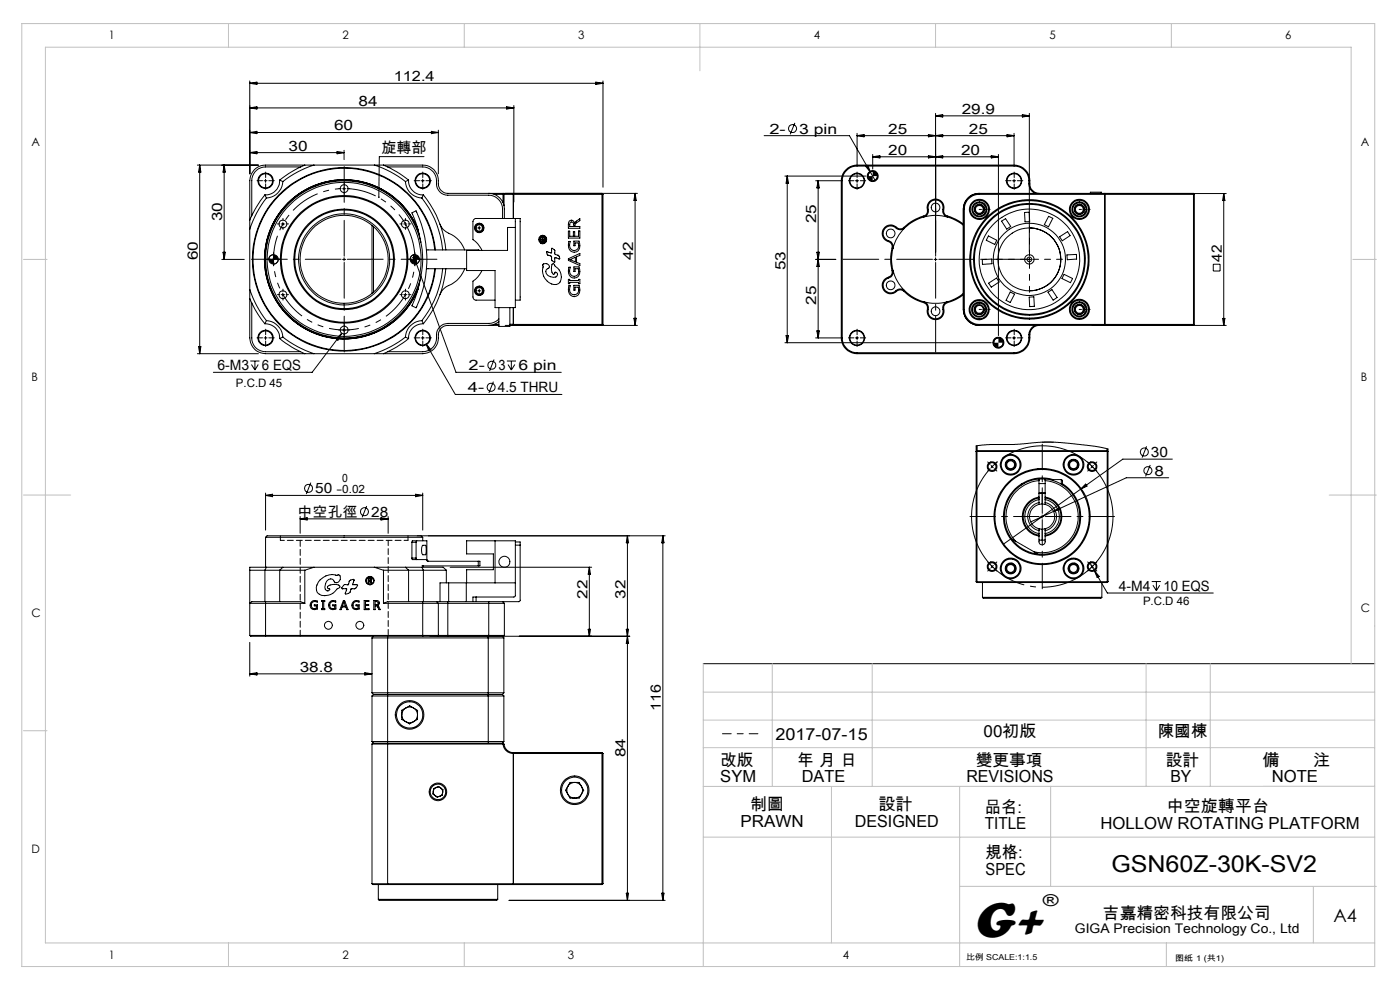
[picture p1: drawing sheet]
<svg xmlns="http://www.w3.org/2000/svg" width="297mm" height="210mm" viewBox="0 0 297 210" stroke-linecap="round" stroke-linejoin="round" font-family="sans-serif">
<g fill="none" stroke="#000" stroke-width=".21">
<path d="M53 17.2v19.7M53 17.7l1.5-.3v.5zM53 17.7h74.9M126.4 17.4l1.5 .3-1.5 .2zM127.9 17.2v22.5M41.9 35h12.9M42.4 35l.2 1.5h-.5zM42.4 35v40M47.6 35v20M47.6 35l.2 1.5h-.5zM53 22.9l1.5-.3v.5zM53 28.1l1.5-.2v.5z"/>
<path d="M53 28.1h40M53 22.9h56M53 32.4h20M53 32.4l1.5-.3v.5zM56 38.3h.7M56.3 38v.7M59.3 38.2a3 3 0 0 1-3.1 3.1M59.3 38.2l.7 .3M60 38.5a3.7 3.7 0 0 1-3.5 3.5M63.8 35.4h-7.5a2.93 2.93 0 0 0-2.9 2.9v7.5M64.7 35a22.5 22.5 0 0 0-5.4 3.2M66.6 35a20.7 20.7 0 0 0-6.6 3.5"/>
<path d="M71.5 32.1l1.5 .3-1.5 .2zM73 39.7v.6M73 31.9v2M79.4 35a20.7 20.7 0 0 1 6.6 3.5M81.4 35a22.5 22.5 0 0 1 5.3 3.2M82.2 35.4h7.5a3 3 0 0 1 2.9 3.6 2.41 2.41 0 0 0 2.4 2.4h8.7a2.99 2.99 0 0 1 2.9 2.9v2M86 38.5a3.6 3.6 0 0 0 3.5 3.5M86.7 38.2a3 3 0 0 0 3.1 3.1M86.7 38.2l-.7 .3M89.3 38.3h.7M89.7 38v.7M90 33.2h-9.5l-.1 8.6"/>
<path d="M91.5 27.9l1.5 .2-1.5 .3zM93 27.6v9.3M107.5 22.6l1.5 .3-1.5 .2zM109 22.4v20.5M162.1 28.8h18.1l4.4 7.7M166.5 37.4h17.2M167 37.4v35.3M167 37.4l.3 1.5h-.5zM168.6 26.1l-1 2.4M173 38.3h5.5M173.6 38.3v33.4M173.6 38.3l.2 1.6h-.5z"/>
<path d="M178.5 38.3v33.4M181.5 38.3h.6M181.8 38v.7M181.8 35a3.4 3.4 0 0 0-3.3 3.3M181.8 35h33.3M181.8 28.3v6.7M181.8 28.8h33.3M181.8 28.8l1.5-.3v.5zM183.7 35.3l.4-.2 .5 1.4zM184.6 36.5l1 1.7M185.1 32.8v3.1M185.1 33.3h26.7"/>
<path d="M185.1 33.3l1.6-.3v.5zM185.1 36.4h-.1a1.05 1.05 0 0 0-.8 1M186.1 37.4v.1a.97 .97 0 0 1-1 .8M197 28.5l3 .5v-.5l-3 .5zM197 33v.5l3-.5v.5zM198.5 24.1v29.4M198.5 24.6l1.5-.3v.5zM198.5 24.6h19.9M210.3 33l1.5 .3-1.5 .2zM211.8 32.8v38.4M213.6 28.5l1.5 .3-1.5 .2zM214.8 38.3h.7"/>
<path d="M215.1 38v.7M215.1 35a3.4 3.4 0 0 1 3.4 4 2.05 2.05 0 0 0 2 2M215.1 28.3v6.7M216.9 24.3l1.5 .3-1.5 .2zM218.4 24.1v29.4M47.1 55h4.7M47.3 53.5h.5l-.2 1.5zM56.2 41.3a22.9 22.9 0 0 0-3.2 5.4M56.2 41.3l.3 .7M56.5 42a21.8 21.8 0 0 0-3.5 6.6M57.7 55h.6M58 54.7v.6"/>
<path d="M58 54h-.1a.91 .91 0 0 0-.9 1M59 55a1.02 1.02 0 0 1-1 1M59.7 47.5h.7M60 47.2v.7M72.7 55h.6M72.7 40h.6M73 54.7v.6M78.9 47.8v14.5M79.2 48.1v13.9M85.7 47.5h.6M86 47.2v.7M87.6 54.6l.5-.1 .2 1.4z"/>
<path d="M87.7 55h.6M87.7 54.1l.6 1.8M87.7 54.1l.7 1.3-.5 .2zM88 54.7v.6M88 54a1.02 1.02 0 0 0-1 1M88.3 55.9l8.4 23.1h22.4M88.7 48.7a16.9 16.9 0 0 0-24-8.4 16.9 16.9 0 0 0-5.2 24.9 16.9 16.9 0 0 0 25.4 1.7M88.7 48.9a16.9 16.9 0 0 0-23.9-8.6 16.9 16.9 0 0 0-5.2 24.9 16.9 16.9 0 0 0 25.3 1.7M89 49.8a16.8 16.8 0 0 0-25.8-8.4 16.8 16.8 0 0 0 0 27.2 16.8 16.8 0 0 0 25.8-8.4M89 55l-.1 .4a.88 .88 0 0 1-.9 .6M89.3 51.4a25.1 25.1 0 0 0-1.9-6.3l.9-.4a24.1 24.1 0 0 1 0 20.6l-.9-.4a18.6 18.6 0 0 0 1.9-6.3M89.5 42a20.9 20.9 0 0 1 4.4 11"/>
<path d="M89.8 41.3a22.2 22.2 0 0 1 4.8 11.7M89.8 41.3l-.3 .7M90.5 57h8.5M90.5 53l11.2 .1M92.3 53a19.3 19.3 0 0 0-29-14.7 19.3 19.3 0 0 0-1.5 32.4 19.3 19.3 0 0 0 30.2-12.1l.3-1.6M92.4 53a19.5 19.5 0 0 0-29.7-14.5 19.5 19.5 0 0 0 0 33 19.5 19.5 0 0 0 29.7-14.5M93.3 47.5a3.6 3.6 0 0 0 2.5 2.3l1.6 1.2 .7 1.1 .5 .9M93.9 57a20.6 20.6 0 0 1-4.4 11M94.6 57a21.9 21.9 0 0 1-4.8 11.7M98.6 57a6.4 6.4 0 0 1-4 3.9l-.8 .7-.5 .9M101.4 48.4h.6M101.7 48v.7"/>
<path d="M102.2 57.4l-.1 .3a5.2 5.2 0 0 1-1.8 1.9v3.4a.66 .66 0 0 0 .7 .7h4M103.7 41a3.3 3.3 0 0 1 3.3 3.3v2M104.8 41.2h2.1M106.7 41h2.2v5.3M106.7 41h-11.7a2.16 2.16 0 0 1-2-2.7 3.3 3.3 0 0 0-3.3-3.3h-33.4a3.3 3.3 0 0 0-3.3 3.3v33.4a3.4 3.4 0 0 0 3.3 3.3h33.4a3.4 3.4 0 0 0 3.3-4 1.99 1.99 0 0 1 2-2h10.8M106.7 41v2M106.7 41l.2 .2M106.9 41.2h21M106.9 41.2v2.4M107.2 41h28M109.3 46.3h1v17.4h-1M109.3 46.3v19h-4.3v-7.9h-6v-4.3h8.7v-4.8h1.6"/>
<path d="M109.3 46.3h-8.3a.73 .73 0 0 0-.7 .7v3.8a5.1 5.1 0 0 1 1.9 2.3M114.7 51h.1M114.8 50.4l.3 .1 .4-.2 .1 .3-.4 .2h.3v.5h-.8zM114.8 50.8l.3 .1zM115 50.9h.1M115.1 56.1a.75 .75 0 0 1 1-.1 .75 .75 0 0 1 .3 .9 .86 .86 0 0 0-.7 .8 .86 .86 0 0 0 .8 .9 1.28 1.28 0 0 0 1.7-.1l.1-.5-.4-.3-.2 .1-.1 .4h-.2a1.89 1.89 0 0 1-.2-2.3l.3 .1 .2 .3a3.2 3.2 0 0 1 1.3 3.1 1.46 1.46 0 0 1-2.5 .6 3.3 3.3 0 0 1-1.3-3.6zM116 53.4l1 .3 .1-1a.82 .82 0 0 1 .6 1.2l.2 .1a.71 .71 0 0 1 .8 1l-1-.4-.1 1a1.04 1.04 0 0 1-.6-1.2l-.3-.2a.64 .64 0 0 1-.7-.8zM117.8 54h.1M120.6 49h.3v1.1h.7v-1h.3v1h.8v-1.1h.3v1.5h-2.4zM120.6 59.3h.3v.2h1.8v-.2h.3v.9h-.3v-.3h-1.8v.3h-.3zM120.6 54.9l2.4-1.1v.4l-.7 .3v1.2l.7 .2v.4l-2.4-1.1zM120.7 51.2h.3a1.16 1.16 0 0 0 0 1.4 1.16 1.16 0 0 0 1.2 .4 1.14 1.14 0 0 0 .5-1.5h-.7v.6h-.3v-1h1.1a1.45 1.45 0 0 1 .1 1.7 1.45 1.45 0 0 1-1.5 .6 1.7 1.7 0 0 1-.7-2.2z"/>
<path d="M120.7 56.7h.3a1.16 1.16 0 0 0 0 1.3 1.16 1.16 0 0 0 1.2 .5 1.14 1.14 0 0 0 .5-1.5h-.7v.6h-.3v-1h1.1a1.48 1.48 0 0 1 .1 1.6 1.48 1.48 0 0 1-1.5 .7 1.76 1.76 0 0 1-.7-2.2zM120.8 46.9a.61 .61 0 0 1 .9 0l.2 .4 1.1-.9v.4l-.8 .6-.2 .4v.2h1v.4h-2.4zM120.9 55.1h.1M120.9 55.1l1.2-.5v1zM121 47.2l.4-.1a.78 .78 0 0 1 .3 .9h-.8zM121.9 47.3h.1M127.9 41.2v27.6M127.9 41.2l-.2-.2v28l.2-.2M134.7 41v28M134.7 41l.3 1.5h-.5zM173 55h4.3M173.3 53.5h.5l-.2 1.5z"/>
<path d="M173.6 55l.2 1.5h-.5zM189.4 57.4a1.44 1.44 0 0 1-1.2 1.7 1.62 1.62 0 0 0-.4 2.5 1.62 1.62 0 0 0 2.5-.1l.9-.2 .7 .4M189.4 52.7a8.8 8.8 0 0 0 0 4.7M189.4 57.4a9.4 9.4 0 0 0 2.5 4.3M191.9 48.4a1.44 1.44 0 0 1-2.1-.3 1.61 1.61 0 0 0-2.4 .9 1.61 1.61 0 0 0 1.3 2.1l.6 .6 .1 1M191.9 48.4a9.9 9.9 0 0 0-2.5 4.3M196 46a10.1 10.1 0 0 0-4.1 2.4M196 46a1.48 1.48 0 0 0 .9-1.9 1.61 1.61 0 0 1 1.9-1.6 1.61 1.61 0 0 1 1.2 2.2l.3 .9 .7 .4M196 46a9.1 9.1 0 0 1 5 0M198.2 55h.6M198.5 54.7v.6M201 46l1.6 .7 1.8 1.1"/>
<path d="M204.4 47.5a11.6 11.6 0 0 0-3.8-1.9l-.4-.5a2.74 2.74 0 0 0-.8-2.6 1.85 1.85 0 0 0-2.1 .2 1.85 1.85 0 0 0-.6 2 1.25 1.25 0 0 1-1.3 1.3 11.8 11.8 0 0 0-4 2.5h-.8a1.88 1.88 0 0 0-2.5-.6 1.88 1.88 0 0 0-.8 2.4 2.69 2.69 0 0 0 1.5 1.2l.4 .5 .1 .4a11.8 11.8 0 0 0 0 5.4l-.3 .6a2.76 2.76 0 0 0-1.9 2.1 1.8 1.8 0 0 0 1.2 1.7 1.8 1.8 0 0 0 2.1-.5 1.4 1.4 0 0 1 1.8 .5 11.6 11.6 0 0 0 4.1 2.2l.4 .5a2.74 2.74 0 0 0 .9 2.7 1.85 1.85 0 0 0 2-.2 1.85 1.85 0 0 0 .6-2 1.29 1.29 0 0 1 1.4-1.4l1.6-.7 1.2-.8M208.4 55.1l2-.1v.9l-2 .2zM208.5 44.4h.7M208.9 44.1v.7M209.7 50.1l1.8 .9-.5 .8-1.8-.8zM212.5 46.9l.8-.5 1.1 1.6-.8 .6zM217.3 45.1l1-.1 .1 2-.9 .1zM218.1 55h.6M218.4 54.7v.6M218.4 48.4a6.7 6.7 0 0 1 6.6 6.6 6.7 6.7 0 0 1-6.6 6.7M219.6 41l-.3-.2a2.49 2.49 0 0 1-1-2.5 3.1 3.1 0 0 0-3.2-3.1h-33.3a3.1 3.1 0 0 0-3.1 3.1v33.4a3.1 3.1 0 0 0 3.1 3.1h33.3a3.2 3.2 0 0 0 3.2-3.8 2.24 2.24 0 0 1 1.3-2M222.5 45.9l.8 .4-.9 1.8-.9-.4z"/>
<path d="M224.8 50.2l1.7-1.1 .5 .9-1.6 1.1zM225.7 58.2l1.8 .9-.4 .9-1.8-.9zM226.3 54.1l2.1-.1v1l-2 .1zM229.8 44.4h.6M230.1 44.1v.7M231.3 41v-.2h2.3v.2M231.6 41.1h28.5M234.4 41v28M253.2 41h-45.5a3.4 3.4 0 0 0-3.3 3.3v21.4a3.4 3.4 0 0 0 3.3 3.3h52.4M253.2 41v28l.2-.2M253.2 41l.2 .2M253.4 41.2h-45.7a3.1 3.1 0 0 0-3.1 3.1v21.4a3.1 3.1 0 0 0 3.1 3.1h45.7"/>
<path d="M253.4 41.2v27.6M257.4 56h1.4v1.5h-1.4zM259.6 41.1v27.9M259.6 41.1l.3 1.4h-.5zM41.9 75h12.9M42.1 73.5h.5l-.2 1.5zM53 61.4a21.8 21.8 0 0 0 3.5 6.6M53 63.4a21.1 21.1 0 0 0 3.2 5.3M53.1 76.6h1.9M53.3 77.3l.8 1.2M53.4 64.2v7.5a2.87 2.87 0 0 0 2.9 2.9h7.5M54.1 76.6v1.9"/>
<path d="M54.8 77.3l-.7 1.2M56 71.7h.7M56.2 68.7a3 3 0 0 1 3.1 3.1M56.3 71.4v.6M56.5 68a3.8 3.8 0 0 1 3.5 3.5M56.5 68l-.3 .7M59.3 71.8a21.1 21.1 0 0 0 5.4 3.2M59.7 62.5h.7M60 62.2v.7M60 71.5a21.8 21.8 0 0 0 6.6 3.5M60 71.5l-.7 .3M71.3 71.9l1.1-1.1-.7 1.4z"/>
<path d="M72.4 70.8l-6.2 8.2h-20.9M72.7 70h.6M73 69.7v.6M85.7 62.5h.6M86 62.2v.7M86 71.5a21.8 21.8 0 0 1-6.6 3.5M86 71.5l.7 .3M86.7 71.8a21.1 21.1 0 0 1-5.3 3.2M88.7 61.3a16.8 16.8 0 0 1-3.8 5.6M88.7 61.1l-.5 1.3a15.4 15.4 0 0 1-3.3 4.5M89.3 71.7h.7M89.5 68a3.7 3.7 0 0 0-3.5 3.5"/>
<path d="M89.5 68l.3 .7M89.7 71.4v.6M89.8 68.7a3 3 0 0 0-3.1 3.1M90.4 73l6.2 10.7h22.6M90.4 73l1 1.1-.5 .3zM101.4 61.7h.6M101.7 61.3v.7M104.8 68.8h1M104.8 76.3l-.9 2.4M105.8 65.3v3.9h2.4v-3.9M105.8 67.7l-.2 .2a3 3 0 0 1-1.9 .7h-8.7a2.51 2.51 0 0 0-2.4 3.1 2.87 2.87 0 0 1-2.9 2.9h-7.5M105.8 68.2l-1.1 .7-1 .1"/>
<path d="M107.2 69h28M107.5 76.6h2M107.8 77.3l.7 1.2M108.2 68.8h.7M108.5 76.6v1.9M108.9 65.3v3.7h-.7M108.9 68.8h19M109.2 77.3l-.7 1.2M120.7 60.6h.3a1.16 1.16 0 0 0-.1 1.4 1.16 1.16 0 0 0 1.3 .4 1.14 1.14 0 0 0 .5-1.5h-.7v.7h-.3v-1.1h1.1a1.48 1.48 0 0 1 .1 1.7 1.48 1.48 0 0 1-1.5 .7 1.76 1.76 0 0 1-.7-2.3zM134.5 67.5h.5l-.3 1.5zM166.5 72.7h43.8M166.8 71.2h.5l-.3 1.5z"/>
<path d="M173 71.7h5.5M173.3 70.2h.5l-.2 1.5zM181.5 71.7h.6M181.8 71.4v.6M191.9 61.7a9.6 9.6 0 0 0 4.1 2.3M196 64a1.44 1.44 0 0 1 .9 2 1.62 1.62 0 0 0 1.9 1.6 1.62 1.62 0 0 0 1.2-2.2l.3-1 .7-.4M196 64a10 10 0 0 0 5 0M204.4 62.3l-1.8 1.1-1.6 .6M207.3 64.7a1.04 1.04 0 0 0-.2 1.7 1.04 1.04 0 0 0 1.6-.5M208.5 65.6h.7M208.9 65.3v.7M209.7 60.1l1.7-1.1 .5 .8-1.6 1.1z"/>
<path d="M211.8 71.7h-.1a.97 .97 0 0 0-.9 1M212.8 72.7a1.02 1.02 0 0 1-1 1M214.3 61.9l.9 .5-.9 1.8-.9-.5zM214.8 71.7h.7M215.1 71.4v.6M218.3 63h1l.1 2h-1zM220.5 69a2.11 2.11 0 0 0-2 2.7 3.4 3.4 0 0 1-3.4 3.3h-33.3a3.4 3.4 0 0 1-3.3-3.3M222.3 62l.9-.6 1.1 1.7-.9 .6zM229.8 65.6h.6M230.1 65.3v.7M259.4 67.5h.5l-.3 1.5zM104.7 81l-1 2.4"/>
<path d="M207.1 95.8v-1.2l.4-.1 2.4-.2h5.3l6.3-.5 3.5 .1 7.2 .7 2.9 .6v.6M207.1 95.8h28M207.1 95.8v27.6M207.3 95.6v28M207.3 95.6h27.6M207.3 95.6l-.2 .2M207.3 94.5v1.1M210.3 98.7l.2 .3M210.5 99l-.2 .2M210.5 99l.2 .2M210.7 98.7l-.2 .3M221.1 93.8h2.4"/>
<path d="M231.5 98.7l.5 .5M232 98.7l-.5 .5M234.8 95.2v.4M234.9 95.6v28M234.9 95.6l.2 .2M235.1 95.8v27.6M243.2 94.7l-.9 2.4M244 98.6l-1 2.5M248.7 97.4h-10.5l-25.3 18M56.3 104.6v7.9M56.3 105.1h33.4M56.3 105.1l1.5-.3v.6z"/>
<path d="M56.3 114h33.4M56.3 114l.4-.3h32.6l.4 .3M56.3 114v6.3M59.5 113.7v.9M63.7 109.6v3.5M63.7 110.1h18.6M63.7 110.1l1.5-.3v.5zM65.9 102.4l-.9 2.4M77.8 107.3l-1 2.4M80.8 109.8l1.5 .3-1.5 .2zM82.3 109.6v3.5M87.4 118.4l.1 .3h.9"/>
<path d="M87.4 115h.9M87.4 118.4h.9M87.4 115v3.4M88.2 104.8l1.5 .3-1.5 .3zM88.3 118.4l.1 .3M88.3 115v3.4M88.4 114.7l-.1 .3M88.4 114.7h2.2v4M88.4 118.7h2.1M88.4 114.7h-.9l-.1 .3M88.5 113.7h52.6M89.5 119.9l12 .1"/>
<path d="M89.6 115.7h.7l.1 .6-.1 1.3-.6 .1a1.97 1.97 0 0 1-.1-2zM89.7 104.6v7.9M89.7 114v.7M90.5 118.7l.1 .3 .2 .1h10.7M90.5 118.7h.1M90.6 118.7l.3 .4M101.5 119.1h.3v.9h-.3M101.5 119.1v.9M105 114.7v8.9M109.3 115h1v.6M109.3 115.6h1M110.3 115.6v11.8l-.2 .2h-3.5"/>
<path d="M133.1 113.7l.3 1.4h-.5zM133.1 113.7v77.3M140.6 113.7v77.3M140.6 113.7l.3 1.4h-.5zM210.3 119.9l.2 .3M210.7 119.9l-.2 .3M214.6 114.3l.9 .5M214.6 114.3a8.1 8.1 0 0 0 5.6 3.2M215.5 114.8l3.9 2.2M216.8 102.6v.2M216.8 102.6l-.1 .3M216.8 102.6h.4"/>
<path d="M219.4 117l.8 .5M220.4 101.6a8 8 0 0 0-5.8 12.7M220.4 101.6v.3M220.4 101.9a7.7 7.7 0 0 0-6.5 4.9 7.7 7.7 0 0 0 1.6 8M220.4 105.4a4.2 4.2 0 0 0-3.5 4.2 4.2 4.2 0 0 0 3.5 4.1M220.4 112.2v2.7a.65 .65 0 0 0 .7 .7 .65 .65 0 0 0 .6-.7v-2.7M220.4 106.6a3 3 0 0 0-2.4 3 3 3 0 0 0 2.4 3M220.4 106a3.7 3.7 0 0 0-3 3.6 3.7 3.7 0 0 0 3 3.6M220.4 107a2.67 2.67 0 0 0-2 2.6 2.67 2.67 0 0 0 2 2.6M220.4 105.6a4 4 0 0 0-3.3 4 4 4 0 0 0 3.3 3.9M220.4 114.5l.7 .1M220.4 112.2h.7"/>
<path d="M220.4 102.6h1.3M220.4 104.6h1.3M220.4 101.9v5.1M220.4 101.6h1.3M220.8 109.6h.6M221.1 104.6h-.7M221.1 106.9l-.7 .1M221.1 104.6h.6M221.1 106.9l.6 .1M221.1 104.6v2.3M221.1 109.2v.7M221.1 112.2v2.4"/>
<path d="M221.7 101.6a8 8 0 0 1 7.3 8.8 8 8 0 0 1-8.8 7.1M221.7 101.9a7.7 7.7 0 0 1 7 8.9 7.7 7.7 0 0 1-9.3 6.2M221.7 101.6v.3M221.7 105.4a4.2 4.2 0 0 1 3.6 4.2 4.2 4.2 0 0 1-3.6 4.1M221.7 107a2.67 2.67 0 0 1 2 2.6 2.67 2.67 0 0 1-2 2.6M221.7 106.6a3 3 0 0 1 2.4 3 3 3 0 0 1-2.4 3M221.7 106a3.7 3.7 0 0 1 3 3.6 3.7 3.7 0 0 1-3 3.6M221.7 105.6a4 4 0 0 1 3.4 4 4 4 0 0 1-3.4 3.9M221.7 114.5l-.6 .1M221.7 112.2h-.6M221.7 101.9v5.1M223.5 101.7a8.2 8.2 0 0 0-10.6 8.9 8.2 8.2 0 0 0 12.6 5.8 8.2 8.2 0 0 0-.1-13.8"/>
<path d="M223.5 108.5l-4.8 2.2M223.5 108.5l1.3-.9 .2 .4zM225.1 101.7l.3 .2v1M225.1 101.7h-1.7v.2M225.1 101.7v1M230.3 102.7l.3 .4-1.4 .7zM231.2 119.3l1 1.8M231.5 119.9l.5 .5M232 119.9l-.5 .5M247.9 101.3h-9l-15.4 7.2M53 134.8h40M53 134.8l.2 .2h3.1"/>
<path d="M53 121h3.2M53 136.3v7.1M56.2 121h3.1M56.2 121v6.6M56.3 127.6h-2.9l-.4 .4h11.7M56.3 127.6h7.5l.9 .4M56.3 127.6v7.4M56.3 135h33.4M56.5 120.3h3.5M56.5 120.3h-3.5v14.5M56.5 120.3l-.3 .7M59.3 121h5.4"/>
<path d="M59.3 121v6.6M60 120.3h6.6M60 120.3l-.7 .7M64.7 121v7M66.1 127.6l.7-.2 .5 .1v.2a.77 .77 0 0 0-1.3 .5 .77 .77 0 0 0 1.1 .8v-.5h-.4v-.2h.6v.9a.99 .99 0 0 1-1.3-.2 .99 .99 0 0 1 .1-1.4zM66.6 120.3h12.8M66.6 120.3l-1.9 .7M67.9 123a3.6 3.6 0 0 1 3.6-1l.3-.1a.86 .86 0 0 1 .3 1.2 .86 .86 0 0 1-1.1 .4 .9 .9 0 0 0-.9-.7 .9 .9 0 0 0-.9 .7 1.25 1.25 0 0 0 .2 1.8l.4-.1 .1-.3a.34 .34 0 0 1-.4-.1 .34 .34 0 0 1 .1-.5 2.17 2.17 0 0 1 2.5 .1l-.1 .3-.5 .2a2.9 2.9 0 0 1-4 1 2.07 2.07 0 0 1 .4-2.9zM68.3 127.4h.6v.2h-.2v1.5h.2v.2h-.6v-.2h.1v-1.5h-.1zM70.1 127.6l.6-.2 .5 .1v.2a.77 .77 0 0 0-1.2 .5 .77 .77 0 0 0 1 .8v-.5h-.4v-.2h.7v.9a.99 .99 0 0 1-1.4-.2 .99 .99 0 0 1 .2-1.4zM72.8 127.4h.3l.7 1.9h-.2l-.2-.5h-.8l-.2 .5h-.3zM73 127.6h.1"/>
<path d="M73 127.6l.3 1h-.7zM73.8 124a.83 .83 0 0 0-1.2 .9h1l-.4 1a.97 .97 0 0 0 1.1-.3l.1-.6M73.8 124l.2-.3a.82 .82 0 0 1 1.1-.8l-.3 1.1 1 .1a.98 .98 0 0 1-1.3 .8l-.1 .1M73.8 124h.1M74.4 125h.1M75 127.6l.6-.2 .6 .1v.2a.77 .77 0 0 0-1.3 .5 .77 .77 0 0 0 1.1 .8v-.5h-.5v-.2h.7v.9a.99 .99 0 0 1-1.4-.2 .99 .99 0 0 1 .2-1.4zM77.3 127.4h.9v.2h-.7v.6h.7v.2h-.7v.7h.8v.2h-1zM78.1 122.6l.7 .2v.2l-.2 .2 .3 .5h-.2l-.3-.4-.1 .4h-.2zM78.3 122.7l.3 .1 .1 .2-.4 .1zM78.9 135.3h28M78.9 135.3v11.7M79.2 135l-.3 .3"/>
<path d="M79.3 127.4h.6a.52 .52 0 0 1 .6 .4 .52 .52 0 0 1-.4 .6l.6 .9h-.3l-.5-.8h-.3v.8h-.3zM79.4 120.3h6.6M79.4 120.3l2 .7M79.6 127.6h.3a.35 .35 0 0 1 .3 .3 .35 .35 0 0 1-.3 .4h-.3zM80.1 128.4h.1M81.4 121h5.3M81.4 128h11.6M81.4 121v7M82.2 135v52.6M86 120.3h3.5M86 120.3l.7 .7M86.7 121h3.1"/>
<path d="M86.7 121v6.6M89.5 120.3h4.5l.7 .7M89.5 120.3l.3 .7M89.7 127.6h-7.5l-.8 .4M89.7 127.6h2.9M89.7 135h3.1M89.7 120v.3M89.7 127.6v7.4M89.8 121h4.9M89.8 121v6.6M91.2 135h42.4M92.6 127.6h2.4"/>
<path d="M92.6 127.6l.4 .4M93 128h14M93 134.8h14M93 128v6.8M93 134.8l-.2 .2M94.7 121v2.6M95 127.6v7.4h-2.2M95 127.6h8.7M95.2 123.6h-1.9v4M95.2 123.6h3.7v4M95.2 123.6v4M95.5 120.3h30"/>
<path d="M101 126.6h-.7v1M101 126.6v1M103.6 135v22.6M103.7 127.6h2.9M103.7 127.6v7.4h3.1l.2-.2M106.6 135l.3 .3M106.6 127.6l.4 .4M106.9 135.3v11.7M107 128v6.8M109.3 123.6h-10.3v-2.7h5.7v-3.4h-5.7v-2.8h10.3v11.8l-.2 .1h-8.1M124.8 133.5h.5l-.3 1.5zM125 120.3v14.7"/>
<path d="M125 120.3l.3 1.5h-.5zM132.9 133.5h.5l-.3 1.5zM133.1 135l.3 1.5h-.5zM207.1 123.4h28M207.1 123.4l.2 .2M207.3 123.6h27.6M208.4 126.7l.2 .2h24.9l.3-.2M208.4 126.7h25.4M208.4 123.6v3.1M210.5 120.2l-.2 .2M210.5 120.2l.2 .2M232.2 121.1l2.7 4.7h22.5"/>
<path d="M232.2 121.1l1 1.2-.4 .2zM233.8 123.6v3.1M235.1 123.4l-.2 .2M244.3 123.4h2M244.6 124.1l.7 1.2M245.3 123.4v1.9M246 124.1l-.7 1.2M53 142.9l1.5-.2v.5zM53 142.9h25.9M77.4 142.7l1.5 .2-1.5 .3zM78.9 157.8h27.8M78.9 147.6h28"/>
<path d="M78.9 157.3h28M78.9 147h28M78.9 147.6v9.7M78.9 157.8v29.7M78.9 157.3l.3 .3M78.9 147l.3 .3M79.2 147.3h27.4M79.2 147.3l-.3 .3M85.2 150.7l1.7-1 1.7 1-.1 1.9-1.6 1-1.7-1zM106.6 147.3l.3 .3M106.7 157.8a2.17 2.17 0 0 0 2.2 2h19M106.7 157.6h-27.6l-.2 .2"/>
<path d="M106.7 157.6v.2M106.7 157.8l.2 .1M106.7 157.6l.2 .3M106.9 147.6v9.7M106.9 157.3l-.3 .3M106.9 147l-.3 .3M106.9 157.9a1.93 1.93 0 0 0 2 1.7M108.9 159.6v28M108.9 159.6h18.8M127.7 159.6v28M127.7 159.6l.2 .2M127.9 159.8v27.7"/>
<path d="M149.2 140.8h142.4M92 167.3l1.1-.5 .9 .7-.2 1.2-1.1 .4-.9-.7zM120.9 166h2l.9 1.6-.9 1.7h-2l-.9-1.7zM78.9 187.5h49M78.9 187.5l.2 .1h3.1M80.3 190.8l.1 .2h25l.2-.2M80.3 190.8h25.3M80.3 187.6v3.2M82.2 187.6h45.5M105.6 187.6v3.2M108 191h33.1M127.9 187.5l-.2 .1"/>
<path d="M132.9 189.5h.5l-.3 1.5zM140.4 189.5h.5l-.3 1.5z"/>
<circle cx="56.3" cy="38.4" r="1.5"/>
<circle cx="56.4" cy="38.3" r="1.64"/>
<circle cx="89.7" cy="38.4" r="1.5"/>
<circle cx="89.7" cy="38.3" r="1.64"/>
<circle cx="168.1" cy="27.3" r=".85"/>
<circle cx="181.8" cy="38.4" r="1.5"/>
<circle cx="181.8" cy="38.4" r="1.65"/>
<circle cx="185.1" cy="37.4" r="1"/>
<circle cx="185.2" cy="37.4" r="1.18"/>
<circle cx="215.1" cy="38.3" r="1.64"/>
<circle cx="215.1" cy="38.4" r="1.5"/>
<circle cx="58" cy="55" r="1.01"/>
<circle cx="60" cy="47.5" r=".84"/>
<circle cx="73" cy="55" r="16.3"/>
<circle cx="73" cy="55" r="9.7"/>
<circle cx="73" cy="55" r="10.5"/>
<circle cx="73" cy="55" r="13.3"/>
<circle cx="73" cy="55" r="13.5"/>
<circle cx="73" cy="55" r="16.7"/>
<circle cx="73" cy="55" r="10.7"/>
<circle cx="73" cy="55" r="9.3"/>
<circle cx="73" cy="40" r=".83"/>
<circle cx="86" cy="47.5" r=".83"/>
<circle cx="88" cy="55" r="1"/>
<circle cx="101.7" cy="48.3" r=".88"/>
<circle cx="101.7" cy="48.4" r=".69"/>
<circle cx="101.7" cy="48.4" r="1.01"/>
<circle cx="115.1" cy="50.8" r=".88"/>
<circle cx="115.2" cy="50.8" r=".69"/>
<circle cx="189" cy="49.5" r=".92"/>
<circle cx="198.5" cy="44" r=".92"/>
<circle cx="207.8" cy="44.4" r=".84"/>
<circle cx="207.8" cy="44.4" r="1.03"/>
<circle cx="207.8" cy="44.4" r="1.4"/>
<circle cx="207.8" cy="44.4" r="2.14"/>
<circle cx="207.8" cy="44.4" r="1.6"/>
<circle cx="207.8" cy="44.4" r="1.06"/>
<circle cx="207.8" cy="44.4" r="1.94"/>
<circle cx="218.4" cy="55" r="7.7"/>
<circle cx="218.4" cy="55" r="12.7"/>
<circle cx="218.4" cy="55" r="12.5"/>
<circle cx="218.4" cy="55" r=".5"/>
<circle cx="218.4" cy="55" r="10.7"/>
<circle cx="218.4" cy="55" r="6.7"/>
<circle cx="218.4" cy="55" r="1"/>
<circle cx="218.4" cy="55" r="11.9"/>
<circle cx="218.4" cy="55" r="11.7"/>
<circle cx="229" cy="44.4" r=".83"/>
<circle cx="229" cy="44.4" r="1.6"/>
<circle cx="229" cy="44.4" r="1.06"/>
<circle cx="229" cy="44.4" r="1.04"/>
<circle cx="229" cy="44.4" r="1.39"/>
<circle cx="229" cy="44.4" r="2.13"/>
<circle cx="229" cy="44.4" r="1.93"/>
<circle cx="56.3" cy="71.7" r="1.49"/>
<circle cx="56.3" cy="71.7" r="1.63"/>
<circle cx="60" cy="62.5" r=".84"/>
<circle cx="73" cy="70" r=".84"/>
<circle cx="86" cy="62.5" r=".83"/>
<circle cx="89.7" cy="71.7" r="1.49"/>
<circle cx="89.7" cy="71.7" r="1.63"/>
<circle cx="101.7" cy="61.7" r=".88"/>
<circle cx="101.7" cy="61.7" r=".68"/>
<circle cx="101.7" cy="61.7" r="1"/>
<circle cx="104.4" cy="77.5" r=".85"/>
<circle cx="181.8" cy="71.7" r="1.5"/>
<circle cx="181.8" cy="71.7" r="1.65"/>
<circle cx="189" cy="60.5" r=".92"/>
<circle cx="198.5" cy="66" r=".92"/>
<circle cx="207.7" cy="65.7" r="1.6"/>
<circle cx="207.7" cy="65.7" r="1.06"/>
<circle cx="207.7" cy="65.7" r="1.39"/>
<circle cx="207.7" cy="65.7" r="2.13"/>
<circle cx="207.7" cy="65.7" r="1.93"/>
<circle cx="207.8" cy="65.6" r=".83"/>
<circle cx="211.8" cy="72.7" r="1.16"/>
<circle cx="211.8" cy="72.7" r="1"/>
<circle cx="215.1" cy="71.7" r="1.64"/>
<circle cx="215.1" cy="71.7" r="1.5"/>
<circle cx="229" cy="65.6" r="1.07"/>
<circle cx="229" cy="65.6" r="1.6"/>
<circle cx="229" cy="65.6" r="1.04"/>
<circle cx="229" cy="65.6" r=".82"/>
<circle cx="229" cy="65.6" r="1.39"/>
<circle cx="229" cy="65.6" r="2.13"/>
<circle cx="229" cy="65.6" r="1.93"/>
<circle cx="104.2" cy="82.1" r=".84"/>
<circle cx="210.5" cy="99" r="1.04"/>
<circle cx="210.5" cy="99" r=".84"/>
<circle cx="214.4" cy="98.6" r=".84"/>
<circle cx="214.4" cy="98.6" r="1.04"/>
<circle cx="214.4" cy="98.6" r="2.01"/>
<circle cx="214.4" cy="98.6" r="1.16"/>
<circle cx="214.4" cy="98.6" r="2.21"/>
<circle cx="227.7" cy="98.6" r=".84"/>
<circle cx="227.7" cy="98.6" r="1.04"/>
<circle cx="227.7" cy="98.6" r="2.01"/>
<circle cx="227.7" cy="98.6" r="1.16"/>
<circle cx="227.7" cy="98.6" r="2.21"/>
<circle cx="231.7" cy="99" r="1.03"/>
<circle cx="231.7" cy="99" r=".83"/>
<circle cx="242.7" cy="95.9" r=".85"/>
<circle cx="243.5" cy="99.8" r=".85"/>
<circle cx="65.4" cy="103.6" r=".84"/>
<circle cx="77.3" cy="108.6" r=".86"/>
<circle cx="107" cy="119.2" r="1.16"/>
<circle cx="221.1" cy="109.6" r="10.2"/>
<circle cx="221.1" cy="109.6" r="10"/>
<circle cx="69.7" cy="132.6" r=".83"/>
<circle cx="76.4" cy="132.6" r=".83"/>
<circle cx="78.5" cy="123.2" r=".8"/>
<circle cx="78.5" cy="123.1" r=".89"/>
<circle cx="210.5" cy="120.2" r=".83"/>
<circle cx="210.5" cy="120.2" r="1.04"/>
<circle cx="214.4" cy="120.6" r=".83"/>
<circle cx="214.4" cy="120.6" r="2"/>
<circle cx="214.4" cy="120.6" r="1.04"/>
<circle cx="214.4" cy="120.6" r="1.17"/>
<circle cx="214.4" cy="120.6" r="2.2"/>
<circle cx="227.7" cy="120.6" r=".83"/>
<circle cx="227.7" cy="120.6" r="2"/>
<circle cx="227.7" cy="120.6" r="1.04"/>
<circle cx="227.8" cy="120.6" r="1.17"/>
<circle cx="227.8" cy="120.6" r="2.2"/>
<circle cx="231.7" cy="120.2" r="1.03"/>
<circle cx="231.7" cy="120.2" r=".82"/>
<circle cx="86.9" cy="151.6" r="3"/>
<circle cx="86.9" cy="151.6" r="2.78"/>
<circle cx="86.9" cy="151.6" r="1.67"/>
<circle cx="92.9" cy="168" r="1.65"/>
<circle cx="92.9" cy="168" r="1"/>
<circle cx="92.9" cy="168" r="1.87"/>
<circle cx="121.9" cy="167.6" r="3"/>
<circle cx="121.9" cy="167.6" r="1.66"/>
<circle cx="121.9" cy="167.7" r="2.79"/>
</g>
<path d="M235.5 105.2a15 15 0 0 0-25.1-6.1 15 15 0 0 0 6.6 24.9 15 15 0 0 0 18.7-17.8l-.2-1" fill="none" stroke="#000" stroke-width=".21" stroke-dasharray="30.5 1.3 1.3 1.3" stroke-dashoffset="2.4" stroke-linecap="butt"/>
<path d="M87.4 50.6a15 15 0 0 0-25.1-6.1 15 15 0 0 0 6.6 24.9 15 15 0 0 0 18.7-17.7l-.2-1.1" fill="none" stroke="#000" stroke-width=".21" stroke-dasharray="6.3 1.3 1.3 1.3 1.3 1.3" stroke-dashoffset=".5" stroke-linecap="butt"/>
<path d="M220.4 109.6h-14.6M221.1 108.9v-14.7M221.1 110.2v14.7M221.8 109.6h14.6" fill="none" stroke="#000" stroke-width=".21" stroke-dasharray="30.5 1.3 1.3 1.3" stroke-dashoffset="25.1"/>
<g fill="none" stroke="#000" stroke-width=".21" stroke-dasharray="30.5 1.3 1.3 1.3">
<path d="M55.7 38.3h-1.2M56.4 37.7v-1.2M56.4 39v1.2M57 38.3h1.2M72.4 40h-.5M73 39.3v-.5M73.7 40h.5M89 38.3h-1.1M89.7 37.7v-1.2M89.7 39v1.2M90.4 38.3h1.1M181.2 38.3h-1.2"/>
<path d="M181.8 37.7v-1.2M181.8 39v1.2M182.5 38.3h1.2M214.5 38.3h-1.2M215.2 37.7v-1.2M215.2 39v1.2M215.8 38.3h1.2M57.4 55h-.8M57.4 55h-.7M58 54.3v-.7M58 55.7v.7M58 54.3v-.6"/>
<path d="M58 55.7v.6M58.7 55h.7M59.4 47.5h-.5M60 46.8v-.5M60 48.2v.5M60.7 47.5h.5M73 40.7v.5M85.3 47.5h-.5M86 46.8v-.5M86 48.2v.5M86.7 47.5h.5M87.4 55h-.8"/>
<path d="M88 54.3v-.7M88 55.7v.7M88.7 55h.7M101 48.3h-.3M101.7 47.7v-.4M101.7 49v.3M102.4 48.3h.3M208.2 44.4h-.5M208.9 43.8v-.5M208.9 45.1v.5M209.6 44.4h.5M229.4 44.4h-.5"/>
<path d="M230.1 43.8v-.5M230.1 45.1v.5M230.8 44.4h.5M55.7 71.7h-1.2M56.4 71v-1.2M56.4 72.3v1.2M57 71.7h1.2M59.4 62.5h-.5M60 61.8v-.5M60 63.2v.5M60.7 62.5h.5M72.4 70h-.5"/>
<path d="M73 69.3v-.5M73 70.7v.5M73.7 70h.5M85.3 62.5h-.5M86 61.8v-.5M86 63.2v.5M86.7 62.5h.5M89 71.7h-1.1M89.7 71v-1.2M89.7 72.3v1.2M90.4 71.7h1.1M101 61.7h-.3"/>
<path d="M101.7 61v-.4M101.7 62.3v.4M102.4 61.7h.3M181.2 71.7h-1.2M181.8 71v-1.2M181.8 72.3v1.2M182.5 71.7h1.2M208.2 65.6h-.5M208.9 65v-.5M208.9 66.3v.5M209.6 65.6h.5M214.5 71.7h-1.2"/>
<path d="M215.2 71v-1.2M215.2 72.3v1.2M215.8 71.7h1.2M229.4 65.6h-.5M230.1 65v-.5M230.1 66.3v.5M230.8 65.6h.5M210 98.5l-.5-.5M210 99.4l-.5 .5M211 99.4l.5 .5M211 98.5l.5-.5M231.2 98.5l-.4-.5"/>
<path d="M231.2 99.4l-.4 .5M232.2 99.4l.5 .5M232.2 98.5l.5-.5M86.6 113.6v1M210 119.7l-.5-.5M211 119.7l.5-.5M231.2 119.7l-.4-.5M232.2 119.7l.5-.5M210 120.6l-.5 .5M211 120.6l.5 .5M231.2 120.6l-.4 .5M232.2 120.6l.5 .5"/>
</g>
<path d="M72.4 55h-19M73 54.3v-19M73 55.7v19M73.7 55h19M197.8 55h-19M198.5 54.3v-19M198.5 55.7v19M199.2 55h19" fill="none" stroke="#000" stroke-width=".21" stroke-dasharray="30.5 1.3 1.3 1.3" stroke-dashoffset="22.9"/>
<path d="M217.7 55h-6.3M218.4 54.3v-6.3M218.4 55.7v6.3M219.1 55h6.3" fill="none" stroke="#000" stroke-width=".21" stroke-dasharray="30.5 1.3 1.3 1.3" stroke-dashoffset="29.2"/>
<path d="M153.3 155.6h7.5" fill="none" stroke="#000" stroke-width=".21" stroke-dasharray="30.5 1.3 1.3 1.3" stroke-dashoffset="28.6"/>
<path d="M59.5 114.6h27.1" fill="none" stroke="#000" stroke-width=".21" stroke-dasharray="1.3 .6" stroke-dashoffset=".4"/>
<path d="M63.7 114.6v20.4" fill="none" stroke="#000" stroke-width=".21" stroke-dasharray="1.3 .6"/>
<path d="M82.4 114.6v20" fill="none" stroke="#000" stroke-width=".21" stroke-dasharray="1.3 .6" stroke-dashoffset=".2"/>
<g fill="none" stroke="#c0c0c0" stroke-width=".21">
<path d="M4.6 5h287v200h-287zM48.5 5v5M98.5 5v5M148.5 5v10M198.5 5v5M248.5 5v5M5 55h5M287 55h5M5 105h10M282 105h10M5 155h5M149.2 152.7h142.4"/>
<path d="M149.2 146.8h142.4M149.2 140.8v64.2M149.2 158.6h142.4M163.8 140.8v26M185 140.8v26M243.1 140.8v26M256.8 140.8v26M286.6 140.8v-130.8h-277v190h282M149.2 177.6h142.4M176.4 166.8v33.2M203.6 166.8v38.2M222.9 166.8v21.2"/>
<path d="M291.6 166.8h-142.4M203.6 188h88.4M278.6 188v12M48.5 200v5M98.5 200v5M247.4 200v5"/>
</g>
<g fill="#000">
<path d="M80.3 41.7l.2 .1-.1 .2v-.2v.2l-.2-.1z"/>
<path d="M87 55v.2a.97 .97 0 0 0 1 .8v-1zM88 54v1h1a1.02 1.02 0 0 0-1-1zM57 55a.95 .95 0 0 0 1 1v-1zM58 54v1h1a1.02 1.02 0 0 0-1-1z"/>
<path d="M210.8 72.7a1.02 1.02 0 0 0 1 1v-1zM211.8 71.7v1h1a1.02 1.02 0 0 0-1-1zM184.1 37.4v.1a.97 .97 0 0 0 1 .8v-.9zM185.1 36.4v1h1v-.3a.96 .96 0 0 0-1-.7z"/>
</g>
<text font-size="11" x="206.4" y="198.7">G+</text>
<text font-size="4.9" x="235.8" y="185">GSN60Z-30K-SV2</text>
<text font-size="3.9" x="282.9" y="195.5">A4</text>
<g font-size="3.5">
<text x="164.5" y="157">2017-07-15</text>
<text x="208.7" y="156.4">00初版</text>
<text x="245.6" y="156.4">陳國棟</text>
<text x="152.8" y="162.4">改版</text>
<text x="152.8" y="165.9">SYM</text>
<text x="169.1" y="162.4">年 月 日</text>
<text x="170.1" y="165.9">DATE</text>
<text x="205" y="165.9">REVISIONS</text>
<text x="207" y="162.4">變更事項</text>
<text x="247.4" y="162.4">設計</text>
<text x="248.3" y="165.9">BY</text>
<text x="267.8" y="162.4">備</text>
<text x="269.8" y="165.9">NOTE</text>
<text x="278.6" y="162.4">注</text>
<text x="159.1" y="171.9">制圖</text>
<text x="186.4" y="171.9">設計</text>
<text x="208.9" y="172.4">品名:</text>
<text x="247.5" y="172.2">中空旋轉平台</text>
<text x="157.1" y="175.4">PRAWN</text>
<text x="181.3" y="175.4">DESIGNED</text>
<text x="208.9" y="175.9">TITLE</text>
<text x="233.5" y="175.8">HOLLOW ROTATING PLATFORM</text>
<text x="209.1" y="182.1">規格:</text>
<text x="209.1" y="185.6">SPEC</text>
<text x="221.2" y="192.2">®</text>
<text x="234" y="194.8">吉嘉精密科技有限公司</text>
</g>
<text font-size="3.2" x="80.9" y="32.4">旋轉部</text>
<g font-size="3">
<text x="83.5" y="17.2">112.4</text>
<text x="76.1" y="22.4">84</text>
<text x="70.9" y="27.7">60</text>
<text x="163.2" y="28.3">2-</text>
<text x="169.5" y="28.3">3 pin</text>
<text x="188.4" y="28.3">25</text>
<text x="204" y="24.1">29.9</text>
<text x="205.5" y="28.3">25</text>
<text x="61.2" y="31.9">30</text>
<text x="188.4" y="32.8">20</text>
<text x="203.9" y="32.8">20</text>
<text x="47.1" y="46.9" transform="rotate(-90 47.1 46.9)">30</text>
<text x="173.1" y="47.4" transform="rotate(-90 173.1 47.4)">25</text>
<text x="42" y="55.2" transform="rotate(-90 42 55.2)">60</text>
<text x="134.3" y="55.2" transform="rotate(-90 134.3 55.2)">42</text>
<text x="166.6" y="57.4" transform="rotate(-90 166.6 57.4)">53</text>
<text x="259.2" y="55.5" transform="rotate(-90 259.2 55.5)">42</text>
<text x="173.1" y="64.6" transform="rotate(-90 173.1 64.6)">25</text>
<text x="46.1" y="78.5">6-M3</text>
<text x="55.6" y="78.5">6 EQS</text>
<text x="99.3" y="83.2">4-</text>
<text x="99.4" y="78.5">2-</text>
<text x="105.6" y="83.2">4.5 THRU</text>
<text x="105.8" y="78.5">3</text>
<text x="110" y="78.5">6 pin</text>
<text x="244.2" y="97">30</text>
<text x="244.9" y="100.9">8</text>
<text x="66.9" y="104.7">50</text>
<text x="63.1" y="109.6">中空孔徑</text>
<text x="78.7" y="109.6">28</text>
<text x="237.4" y="125.3">4-M4</text>
<text x="246.8" y="125.3">10 EQS</text>
<text x="124.6" y="127.1" transform="rotate(-90 124.6 127.1)">22</text>
<text x="132.7" y="127.1" transform="rotate(-90 132.7 127.1)">32</text>
<text x="63.6" y="142.5">38.8</text>
<text x="140.2" y="150.7" transform="rotate(-90 140.2 150.7)">116</text>
<text x="132.7" y="160.6" transform="rotate(-90 132.7 160.6)">84</text>
</g>
<text font-size="2.8" x="228" y="197.8">GIGA Precision Technology Co., Ltd</text>
<g font-size="2.5">
<text x="23.1" y="8.4">1</text>
<text x="72.7" y="8.4">2</text>
<text x="122.7" y="8.4">3</text>
<text x="172.7" y="8.4">4</text>
<text x="222.7" y="8.4">5</text>
<text x="272.7" y="8.4">6</text>
<text x="6.7" y="30.9">A</text>
<text x="288.7" y="30.9">A</text>
<text x="6.7" y="80.9">B</text>
<text x="50.1" y="82.1">P.C.D 45</text>
<text x="288.7" y="80.9">B</text>
<text x="6.7" y="130.9">C</text>
<text x="242.5" y="128.4">P.C.D 46</text>
<text x="288.7" y="129.9">C</text>
<text x="6.7" y="180.9">D</text>
<text x="23.1" y="203.4">1</text>
<text x="72.7" y="203.4">2</text>
<text x="120.5" y="203.4">3</text>
<text x="178.8" y="203.4">4</text>
</g>
<g font-size="2.4">
<text x="71.4" y="104.7">-0.02</text>
<text x="72.6" y="102.2">0</text>
</g>
<g font-size="1.7">
<text x="204.9" y="203.7">比例 SCALE:1:1.5</text>
<text x="249.3" y="203.8">图纸 1 (共1)</text>
</g>
</svg>
